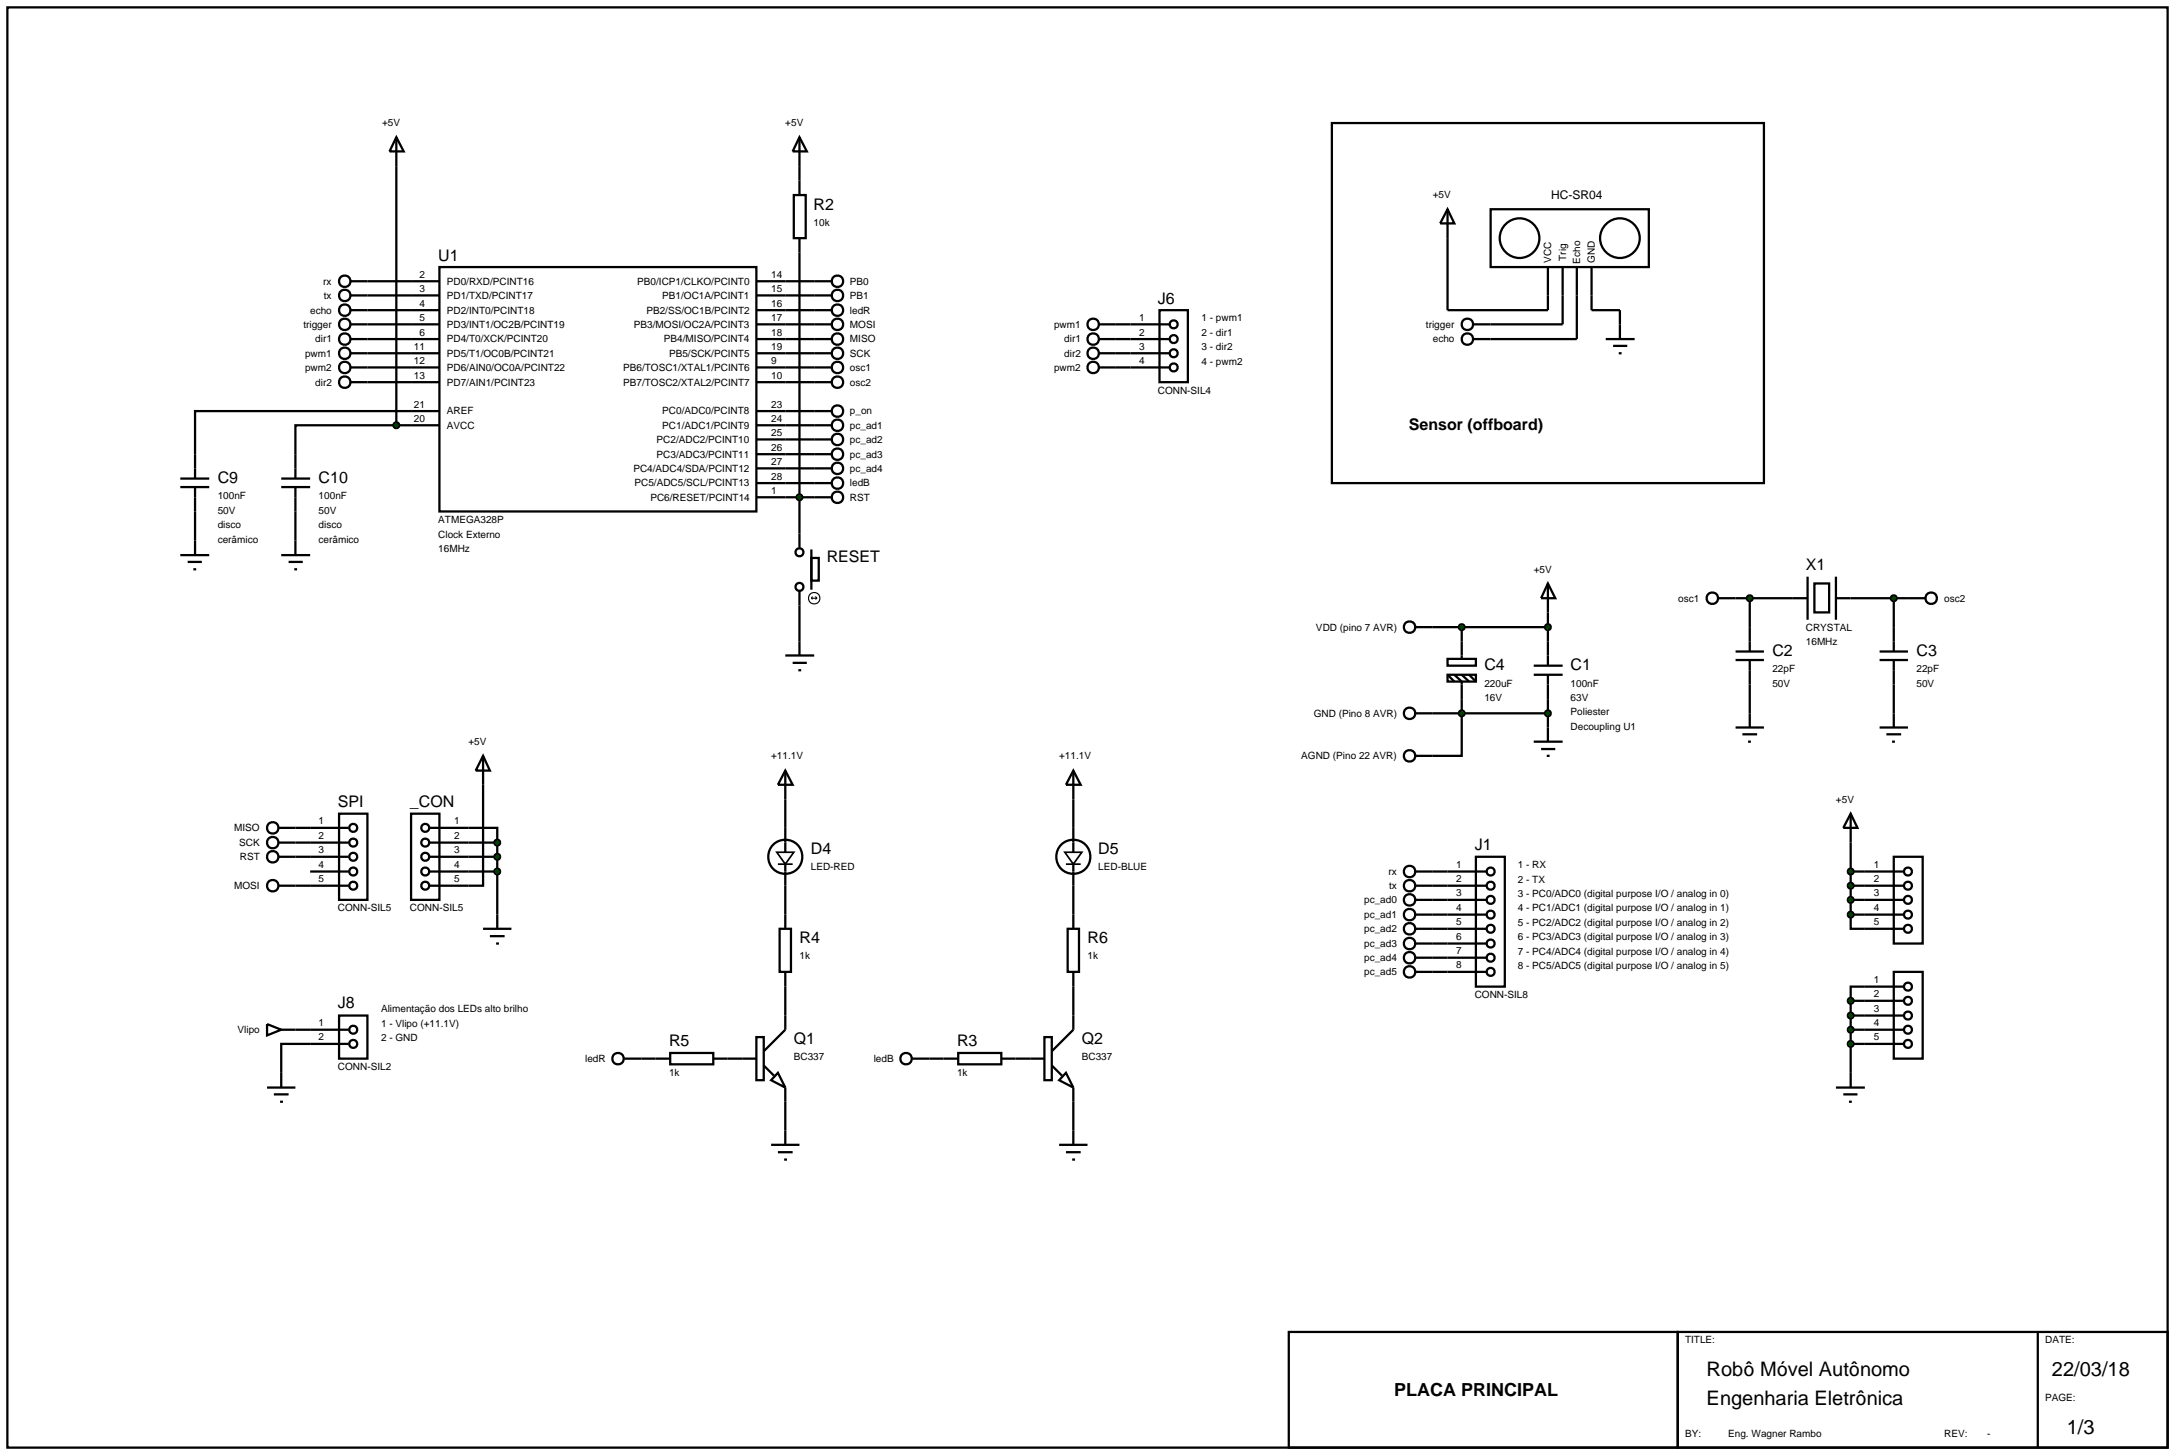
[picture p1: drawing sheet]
<svg xmlns="http://www.w3.org/2000/svg" width="384mm" height="257mm" viewBox="0 0 384 257" stroke-linecap="round" stroke-linejoin="round" font-family="sans-serif">
<g fill="none" stroke="#000" stroke-width=".4">
<path d="M1.3 1.3h381v254h-381zM69.9 29.3v45.7M140 34.4h2.1v7.6h-2.1zM141 24.2l1.3 2.5h-2.5zM141 24.2v10.2M64.8 59.8h12.7M64.8 57.2h12.7M64.8 49.6h12.7M64.8 52.1h12.7M64.8 54.7h12.7M77.5 47.1h55.9v43.1h-55.9zM133.4 59.8h13.2"/>
<path d="M133.4 57.2h13.2M133.4 49.6h10.2M133.4 52.1h10.2M133.4 54.7h10.2M141 42v52.1M196.8 59.8h2.6M196.8 57.2h2.6M64.8 64.8h12.7M64.8 67.4h12.7M64.8 62.3h12.7M69.9 75h-17.8v5.1M69.9 75h7.6"/>
<path d="M77.5 72.5h-43.1v7.6M133.4 64.8h13.2M133.4 67.4h13.2M133.4 62.3h13.2M133.4 72.5h10.2M133.4 75h10.2M133.4 77.5h10.2M196.8 64.8h2.6M196.8 62.3h2.6M34.4 90.2v5.1M52.1 90.2v5.1M133.4 87.7h13.2"/>
<path d="M133.4 80.1h10.2M133.4 82.6h10.2M133.4 85.2h10.2M141 106.8v6.3M252.7 110.6h20.3M257.8 110.6v2.5M273 108v5.1M306.1 105.5h10.1M308.6 105.5v5.1M326.4 105.5h10.1M334 105.5v5.1M85.2 138.4v17.8h-2.6"/>
<path d="M252.7 125.8h20.3M257.8 123.3v10h-5.1M273 123.3v5M308.6 120.7v5.1M334 120.7v5.1M52.1 146h2.6M52.1 148.6h2.6M52.1 151.1h2.6M52.1 156.2h2.6M82.6 146h5.1v2.6M82.6 148.6h5.1M82.6 151.1h5.1"/>
<path d="M82.6 153.7h5.1M87.7 148.6v12.7M138.5 141v5M138.5 156.2v5.1M189.3 141v5M189.3 156.2v5.1M252.7 156.2h2.6M252.7 153.7h2.6M252.7 158.7h2.6M326.4 156.2h2.5M326.4 153.7h2.5M326.4 148.6v12.7"/>
<path d="M326.4 158.7h2.5M138.5 174v5.1M189.3 174v5.1M252.7 161.3h2.6M252.7 163.8h2.6M252.7 166.4h2.6M252.7 168.9h2.6M252.7 171.4h2.6M326.4 161.3v2.5h2.5M326.4 161.3h2.5M326.4 176.5v12.7M326.4 176.5h2.5"/>
<path d="M326.4 179.1h2.5M328.9 174h-2.5v2.5M52.1 181.6h2.6M54.7 184.1h-5.1v5.1M113.1 186.7h2.5M128.3 186.7h2.6M138.5 194.3v5.1M163.9 186.7h2.5M179.1 186.7h2.6M189.3 194.3v5.1M326.4 181.6h2.5M326.4 184.1h2.5"/>
<path d="M295.9 234.9h86.4v20.4h-86.4zM359.4 234.9v20.4"/>
<circle cx="147.7" cy="57.2" r="1.01"/>
<circle cx="147.7" cy="59.8" r="1.01"/>
<circle cx="147.7" cy="62.3" r="1.01"/>
<circle cx="147.7" cy="67.4" r="1.01"/>
<circle cx="147.7" cy="64.8" r="1.01"/>
<circle cx="147.7" cy="87.7" r="1.01"/>
</g>
<path d="M140.6 87.4l.4-.2-.5 .5zM141 87.2l.4 .2 .1 .3zM141.5 87.7l-.1 .3-.4 .2zM140.5 87.7l.5 .5-.4-.2z" fill="#004000" stroke="#000" stroke-width=".4"/>
<path d="M140.5 87.7l.5-.5 .5 .5-.5 .5z" fill="#004000"/>
<g fill="none" stroke="#000" stroke-width=".4">
<path d="M61.8 49.6h3M61.8 52.1h3M61.8 54.7h3M61.8 57.2h3M61.8 59.8h3M143.6 49.6h3M143.6 52.1h3M143.6 54.7h3M259.8 57.2h3.1M259.8 59.8h3.1M61.8 62.3h3M61.8 64.8h3"/>
<path d="M61.8 67.4h3M143.6 72.5h3M143.6 75h3M143.6 77.5h3M143.6 80.1h3M143.6 82.6h3M143.6 85.2h3M249.7 110.6h3M270.5 117.4h5.1M270.5 119h5.1M273 102.9l1.3 2.6h-2.5zM273 102.9v5.1"/>
<path d="M273 113.1v4.3M273 119v4.3M249.7 125.8h3M270.5 130.8h5.1M271.8 132.1h2.5M272.8 133.3h.5M273 128.3v2.5"/>
<circle cx="60.8" cy="54.7" r="1.01"/>
<circle cx="60.8" cy="52.1" r="1.01"/>
<circle cx="60.8" cy="59.8" r="1.01"/>
<circle cx="60.8" cy="49.6" r="1.01"/>
<circle cx="60.8" cy="57.2" r="1.01"/>
<circle cx="147.7" cy="49.6" r="1.01"/>
<circle cx="147.7" cy="54.7" r="1.01"/>
<circle cx="147.7" cy="52.1" r="1.01"/>
<circle cx="258.8" cy="59.8" r="1.01"/>
<circle cx="258.8" cy="57.2" r="1.01"/>
<circle cx="60.8" cy="67.4" r="1.01"/>
<circle cx="60.8" cy="64.8" r="1.01"/>
<circle cx="60.8" cy="62.3" r="1.01"/>
<circle cx="147.7" cy="75" r="1.01"/>
<circle cx="147.7" cy="72.5" r="1.01"/>
<circle cx="147.7" cy="77.5" r="1.01"/>
<circle cx="147.7" cy="82.6" r="1.01"/>
<circle cx="147.7" cy="85.2" r="1.01"/>
<circle cx="147.7" cy="80.1" r="1.01"/>
<circle cx="248.6" cy="110.6" r="1.01"/>
<circle cx="248.6" cy="125.8" r="1.01"/>
</g>
<g fill="#004000" stroke="#000" stroke-width=".4">
<path d="M272.7 110.2l.3-.1-.5 .5zM273 110.1l.4 .2 .1 .3zM273 111.1l.5-.5-.2 .4zM272.5 110.6l.5 .5-.4-.2z"/>
<path d="M272.6 125.5l.4-.2-.5 .5zM273 125.3l.3 .1 .2 .4zM273 126.3l.5-.5-.1 .3zM272.5 125.8l.5 .5-.4-.2z"/>
</g>
<g fill="#004000">
<path d="M273 110.1l.5 .5-.5 .5-.5-.5z"/>
<path d="M272.5 125.8l.5-.5 .5 .5-.5 .5z"/>
</g>
<g fill="none" stroke="#000" stroke-width=".4">
<path d="M303 105.5h3.1M306.1 114.9h5M306.1 116.4h5M308.6 110.6v4.3M308.6 116.4v4.3M316.2 105.5h2.6M318.8 101.7v7.6M320 102.9h2.6v5.1h-2.6zM323.8 101.7v7.6M323.8 105.5h2.6M331.5 114.9h5M331.5 116.4h5"/>
<path d="M334 110.6v4.3M334 116.4v4.3M336.5 105.5h3.1M306.1 128.3h5M307.3 129.5h2.6M308.3 130.8h.5M308.6 125.8v2.5M331.5 128.3h5M332.7 129.5h2.6M333.7 130.8h.5M334 125.8v2.5"/>
<circle cx="302" cy="105.5" r="1.01"/>
<circle cx="340.6" cy="105.5" r="1.01"/>
</g>
<g fill="#004000" stroke="#000" stroke-width=".4">
<path d="M333.6 105.2l.4-.2-.5 .5zM334 105l.4 .2 .1 .3zM334 106l.5-.5-.1 .3zM333.5 105.5l.5 .5-.3-.1z"/>
<path d="M308.2 105.2l.4-.2-.5 .5zM308.6 105l.4 .2 .1 .3zM308.6 106l.5-.5-.1 .3zM308.1 105.5l.5 .5-.3-.1z"/>
</g>
<g fill="#004000">
<path d="M333.5 105.5l.5-.5 .5 .5-.5 .5z"/>
<path d="M308.1 105.5l.5-.5 .5 .5-.5 .5z"/>
</g>
<g fill="none" stroke="#000" stroke-width=".4">
<path d="M49.1 146h3M49.1 148.6h3M49.1 151.1h3M49.1 156.2h3M54.7 146h6.8M54.7 148.6h6.8M54.7 151.1h6.8M54.7 153.7h6.8M54.7 156.2h6.8M59.8 143.5h5v15.2h-5zM72.5 143.5h5v15.2h-5zM75.8 146h6.8"/>
<path d="M75.8 148.6h6.8M75.8 151.1h6.8M75.8 153.7h6.8M75.8 156.2h6.8M85.2 163.8h5M86.4 165.1h2.6M87.5 166.4h.5M87.7 161.3v2.5"/>
<circle cx="48.1" cy="151.1" r="1.01"/>
<circle cx="48.1" cy="146" r="1.01"/>
<circle cx="48.1" cy="148.6" r="1.01"/>
<circle cx="48.1" cy="156.2" r="1.01"/>
<circle cx="62.3" cy="151.1" r=".7"/>
<circle cx="62.3" cy="146" r=".7"/>
<circle cx="62.3" cy="153.7" r=".7"/>
<circle cx="62.3" cy="156.2" r=".7"/>
<circle cx="62.3" cy="148.6" r=".7"/>
<circle cx="75" cy="151.1" r=".7"/>
<circle cx="75" cy="146" r=".7"/>
<circle cx="75" cy="153.7" r=".7"/>
<circle cx="75" cy="156.2" r=".7"/>
<circle cx="75" cy="148.6" r=".7"/>
</g>
<g fill="#004000" stroke="#000" stroke-width=".4">
<path d="M87.3 153.4l.4-.2-.5 .5zM87.7 153.2l.3 .1 .2 .4zM87.7 154.2l.5-.5-.2 .4zM87.2 153.7l.5 .5-.4-.2z"/>
<path d="M87.3 150.8l.4-.2-.5 .5zM87.7 150.6l.4 .2 .1 .3zM87.7 151.6l.5-.5-.2 .4zM87.2 151.1l.5 .5-.4-.2z"/>
<path d="M87.3 148.3l.4-.2-.5 .5zM87.7 148.1l.3 .1 .2 .4zM87.7 149.1l.5-.5-.1 .3zM87.2 148.6l.5 .5-.4-.2z"/>
</g>
<g fill="#004000">
<path d="M87.2 153.7l.5-.5 .5 .5-.5 .5z"/>
<path d="M87.2 151.1l.5-.5 .5 .5-.5 .5z"/>
<path d="M87.2 148.6l.5-.5 .5 .5-.5 .5z"/>
</g>
<g fill="none" stroke="#000" stroke-width=".4">
<path d="M69.9 24.2l1.3 2.5h-2.5zM69.9 24.2v5.1M255.3 36.9l1.2 2.5h-2.5zM255.3 36.9v17.8h17.7v-7.6M262.9 36.9h27.9v10.2h-27.9zM275.6 47.1v10.1h-12.7M278.1 47.1v12.7h-15.2M280.7 47.1v7.6h5v5.1M283.2 59.8h5.1M284.5 61h2.5M285.5 62.3h.5M141 94.1v2.5"/>
<path d="M143.1 98.4h1.3v4h-1.3zM143.1 96.9v7.1M138.5 115.6h5.1M139.8 116.9h2.5M140.8 118.2h.5M141 104.2v2.6M141 113.1v2.5M85.2 133.3l1.2 2.6h-2.5zM85.2 133.3v5.1M249.7 153.7h3M249.7 156.2h3M249.7 158.7h3"/>
<path d="M326.4 143.5l1.2 2.5h-2.5zM326.4 143.5v5.1M328.9 153.7h6.9M328.9 156.2h6.9M328.9 158.7h6.9M334 151.1h5.1v15.3h-5.1zM249.7 161.3h3M249.7 163.8h3M249.7 166.4h3M249.7 168.9h3M249.7 171.4h3M328.9 161.3h6.9"/>
<path d="M328.9 163.8h6.9M328.9 174h6.9M328.9 176.5h6.9M328.9 179.1h6.9M334 171.4h5.1v15.3h-5.1zM328.9 181.6h6.9M328.9 184.1h6.9"/>
<circle cx="268" cy="42" r="3.5"/>
<circle cx="285.7" cy="42" r="3.5"/>
<circle cx="141" cy="97.4" r=".7"/>
<circle cx="141" cy="103.5" r=".7"/>
<circle cx="248.6" cy="156.2" r="1.01"/>
<circle cx="248.6" cy="158.7" r="1.01"/>
<circle cx="248.6" cy="153.7" r="1.01"/>
<circle cx="336.5" cy="158.7" r=".7"/>
<circle cx="336.5" cy="153.7" r=".7"/>
<circle cx="336.5" cy="156.2" r=".7"/>
<circle cx="248.6" cy="168.9" r="1.01"/>
<circle cx="248.6" cy="171.4" r="1.01"/>
<circle cx="248.6" cy="161.3" r="1.01"/>
<circle cx="248.6" cy="166.4" r="1.01"/>
<circle cx="248.6" cy="163.8" r="1.01"/>
<circle cx="336.5" cy="163.8" r=".7"/>
<circle cx="336.5" cy="176.5" r=".7"/>
<circle cx="336.5" cy="179.1" r=".7"/>
<circle cx="336.5" cy="161.3" r=".7"/>
<circle cx="336.5" cy="174" r=".7"/>
<circle cx="336.5" cy="184.1" r=".7"/>
<circle cx="336.5" cy="181.6" r=".7"/>
</g>
<g fill="none" stroke="#000" stroke-width=".2">
<path d="M143.1 105.5h1M143.1 105.5l.2 .2M143.3 105.2l-.2 .3M143.8 105.2l.3 .3M144.1 105.5l-.3 .2"/>
<circle cx="143.6" cy="105.5" r="1.01"/>
</g>
<g fill="#004000" stroke="#000" stroke-width=".4">
<path d="M326 161l.4-.2-.5 .5zM326.4 160.8l.3 .1 .2 .4zM326.9 161.3l-.1 .3-.4 .2zM325.9 161.3l.5 .5-.4-.2z"/>
<path d="M326 158.4l.4-.2-.5 .5zM326.4 158.2l.3 .1 .2 .4zM326.9 158.7l-.1 .3-.4 .2zM325.9 158.7l.5 .5-.4-.2z"/>
<path d="M326.1 155.8l.3-.1-.5 .5zM326.4 155.7l.4 .2 .1 .3zM326.4 156.7l.5-.5-.2 .4zM325.9 156.2l.5 .5-.4-.2z"/>
<path d="M326 153.4l.4-.2-.5 .5zM326.4 153.2l.3 .1 .2 .4zM326.4 154.2l.5-.5-.2 .4zM325.9 153.7l.5 .5-.4-.2z"/>
</g>
<g fill="#004000">
<path d="M325.9 161.3l.5-.5 .5 .5-.5 .5z"/>
<path d="M325.9 158.7l.5-.5 .5 .5-.5 .5z"/>
<path d="M326.4 155.7l.5 .5-.5 .5-.5-.5z"/>
<path d="M325.9 153.7l.5-.5 .5 .5-.5 .5z"/>
</g>
<path d="M323.8 191.8h5.1M325.1 193h2.5M326.1 194.3h.5M326.4 189.2v2.6" fill="none" stroke="#000" stroke-width=".4"/>
<g fill="#004000" stroke="#000" stroke-width=".4">
<path d="M326 176.2l.4-.2-.5 .5zM326.4 176l.4 .2 .1 .3zM326.4 177l.5-.5-.2 .4zM325.9 176.5l.5 .5-.3-.1z"/>
<path d="M326 178.8l.4-.2-.5 .5zM326.4 178.6l.3 .1 .2 .4zM326.4 179.6l.5-.5-.2 .4zM325.9 179.1l.5 .5-.3-.1z"/>
<path d="M326.1 181.2l.3-.1-.5 .5zM326.4 181.1l.4 .2 .1 .3zM326.4 182.1l.5-.5-.2 .4zM325.9 181.6l.5 .5-.3-.1z"/>
<path d="M326 183.8l.4-.2-.5 .5zM326.4 183.6l.3 .1 .2 .4zM326.9 184.1l-.1 .3-.4 .2zM325.9 184.1l.5 .5-.4-.2z"/>
</g>
<g fill="#004000">
<path d="M325.9 176.5l.5-.5 .5 .5-.5 .5z"/>
<path d="M325.9 179.1l.5-.5 .5 .5-.5 .5z"/>
<path d="M326.4 181.1l.5 .5-.5 .5-.5-.5z"/>
<path d="M325.9 184.1l.5-.5 .5 .5-.5 .5z"/>
</g>
<path d="M255.3 116.2h5v1.2h-5zM255.3 119h5v1.2h-5zM255.3 119l1.2 1.2M256.5 119l1.3 1.2v3.1M257.8 113.1v3.1M257.8 119l1.3 1.2M259.1 119l1.2 1.2" fill="none" stroke="#000" stroke-width=".4"/>
<g fill="#004000" stroke="#000" stroke-width=".4">
<path d="M257.4 125.5l.4-.2-.5 .5zM257.8 125.3l.4 .2 .1 .3zM258.3 125.8l-.1 .3-.4 .2zM257.3 125.8l.5 .5-.4-.2z"/>
<path d="M257.5 110.2l.3-.1-.5 .5zM257.8 110.1l.4 .2 .1 .3zM257.8 111.1l.5-.5-.1 .3zM257.3 110.6l.5 .5-.3-.1z"/>
</g>
<g fill="#004000">
<path d="M257.3 125.8l.5-.5 .5 .5-.5 .5z"/>
<path d="M257.8 110.1l.5 .5-.5 .5-.5-.5z"/>
</g>
<g fill="none" stroke="#000" stroke-width=".4">
<path d="M234.9 21.7h76.2v63.5h-76.2zM31.8 84.4h5.1M31.8 85.9h5.1M31.8 97.9h5.1M33.1 99.1h2.5M34.4 80.1v4.3M34.4 85.9v4.3M34.4 95.3v2.6M49.6 84.4h5.1M49.6 85.9h5.1M49.6 97.9h5.1M50.9 99.1h2.5"/>
<path d="M52.1 80.1v4.3M52.1 85.9v4.3M52.1 95.3v2.6M34.1 100.4h.5M51.9 100.4h.5M249.7 133.3h3M255.3 153.7h6.8M255.3 156.2h6.8M255.3 158.7h6.8M260.3 151.1h5.1v22.9h-5.1zM255.3 161.3h6.8M255.3 163.8h6.8"/>
<path d="M255.3 166.4h6.8M255.3 168.9h6.8M255.3 171.4h6.8M227.3 234.9h68.6v20.4h-68.6z"/>
<circle cx="248.6" cy="133.3" r="1.01"/>
<circle cx="262.9" cy="158.7" r=".7"/>
<circle cx="262.9" cy="153.7" r=".7"/>
<circle cx="262.9" cy="156.2" r=".7"/>
<circle cx="262.9" cy="163.8" r=".7"/>
<circle cx="262.9" cy="171.4" r=".7"/>
<circle cx="262.9" cy="166.4" r=".7"/>
<circle cx="262.9" cy="168.9" r=".7"/>
<circle cx="262.9" cy="161.3" r=".7"/>
</g>
<path d="M69.5 74.7l.4-.2-.5 .5zM69.9 74.5l.4 .2 .1 .3zM70.4 75l-.1 .3-.4 .2zM69.4 75l.5 .5-.3-.1z" fill="#004000" stroke="#000" stroke-width=".4"/>
<path d="M69.4 75l.5-.5 .5 .5-.5 .5z" fill="#004000"/>
<g fill="none" stroke="#000" stroke-width=".4">
<path d="M193.8 57.2h3M193.8 59.8h3M199.4 57.2h6.8M199.4 59.8h6.8M204.5 54.7h5v12.7h-5zM193.8 62.3h3M193.8 64.8h3M199.4 62.3h6.8M199.4 64.8h6.8M138.5 135.9l1.3 2.5h-2.6zM138.5 135.9v5.1M189.3 135.9l1.3 2.5h-2.6z"/>
<path d="M189.3 135.9v5.1M138.5 146v4.3M138.5 152.4v3.8M189.3 146v4.3M189.3 152.4v3.8M59.8 179.1h5v7.6h-5zM137.5 163.8h2v7.6h-2zM138.5 161.3v2.5M138.5 171.4v2.6M138.5 179.1v2.5l-3.8 3.8M188.3 163.8h2v7.6h-2zM189.3 161.3v2.5"/>
<path d="M189.3 171.4v2.6M189.3 179.1v2.5l-3.8 3.8M47.1 180.6l2.5 1-2.5 1zM47.1 191.8h5M48.3 193h2.6M49.4 194.3h.5M49.6 181.6h2.5M49.6 189.2v2.6M54.7 181.6h6.8M54.7 184.1h6.8M110.1 186.7h3M115.6 186.7h2.6"/>
<path d="M118.2 185.7h7.6v2h-7.6zM125.8 186.7h2.5M130.9 186.7h2.5M133.4 182.9h1.3v7.6h-1.3zM134.7 187.9l1.8 1.8M137.2 189.2l1.3 2.6-2.5-1.3zM138.5 191.8v2.5M138.5 199.4v2.5M160.9 186.7h3M166.4 186.7h2.6M169 185.7h7.6v2h-7.6zM176.6 186.7h2.5"/>
<path d="M181.7 186.7h2.5M184.2 182.9h1.3v7.6h-1.3zM185.5 187.9l1.8 1.8M188 189.2l1.3 2.6-2.5-1.3zM189.3 191.8v2.5M189.3 199.4v2.5M136 201.9h5M137.2 203.2h2.6M138.3 204.5h.5M186.8 201.9h5M188 203.2h2.6M189.1 204.5h.5"/>
<circle cx="192.8" cy="59.8" r="1.01"/>
<circle cx="192.8" cy="57.2" r="1.01"/>
<circle cx="207" cy="57.2" r=".7"/>
<circle cx="207" cy="59.8" r=".7"/>
<circle cx="192.8" cy="64.8" r="1.01"/>
<circle cx="192.8" cy="62.3" r="1.01"/>
<circle cx="207" cy="64.8" r=".7"/>
<circle cx="207" cy="62.3" r=".7"/>
<circle cx="138.5" cy="151.1" r="3"/>
<circle cx="189.3" cy="151.1" r="3"/>
<circle cx="62.3" cy="184.1" r=".7"/>
<circle cx="62.3" cy="181.6" r=".7"/>
<circle cx="109" cy="186.7" r="1.01"/>
<circle cx="159.8" cy="186.7" r="1.01"/>
</g>
<path d="M137 150.3h3l-1.5 2.1zM137.2 152.4h2.6M187.8 150.3h3l-1.5 2.1zM188 152.4h2.6" fill="none" stroke="#000" stroke-width=".3"/>
<g font-size="3.5">
<text x="301" y="242.7">Robô Móvel Autônomo</text>
<text x="361.9" y="242.7">22/03/18</text>
<text x="301" y="247.8">Engenharia Eletrônica</text>
<text x="364.5" y="252.9">1/3</text>
</g>
<text font-size="3.2" x="245.9" y="246.2">PLACA PRINCIPAL</text>
<g font-size="2.8">
<text x="143.5" y="37">R2</text>
<text x="77.3" y="46">U1</text>
<text x="204.2" y="53.6">J6</text>
<text x="248.5" y="75.9">Sensor (offboard)</text>
<text x="38.4" y="85.2">C9</text>
<text x="56.2" y="85.2">C10</text>
<text x="145.8" y="99.2">RESET</text>
<text x="318.5" y="100.6">X1</text>
<text x="261.8" y="118.2">C4</text>
<text x="277" y="118.2">C1</text>
<text x="312.6" y="115.7">C2</text>
<text x="338" y="115.7">C3</text>
<text x="59.6" y="142.4">SPI</text>
<text x="72.3" y="142.4">_CON</text>
<text x="260.1" y="150">J1</text>
<text x="143" y="150.7">D4</text>
<text x="193.7" y="150.7">D5</text>
<text x="141" y="166.4">R4</text>
<text x="191.8" y="166.4">R6</text>
<text x="59.6" y="177.9">J8</text>
<text x="118" y="184.6">R5</text>
<text x="140" y="184.2">Q1</text>
<text x="168.8" y="184.6">R3</text>
<text x="190.8" y="184.2">Q2</text>
</g>
<text font-size="2.1" x="273.6" y="35">HC-SR04</text>
<g font-size="1.8">
<text x="67.4" y="22.3">+5V</text>
<text x="138.5" y="22.3">+5V</text>
<text x="252.7" y="35">+5V</text>
<text x="143.5" y="39.8">10k</text>
<text x="273.6" y="46.3" transform="rotate(-90 273.6 46.3)">VCC</text>
<text x="276.2" y="46" transform="rotate(-90 276.2 46)">Trig</text>
<text x="278.7" y="46.5" transform="rotate(-90 278.7 46.5)">Echo</text>
<text x="281.3" y="46.4" transform="rotate(-90 281.3 46.4)">GND</text>
<text x="57" y="50.2">rx</text>
<text x="57.1" y="52.7">tx</text>
<text x="74" y="51.5">3</text>
<text x="74" y="49">2</text>
<text x="78.8" y="52.7">PD1/TXD/PCINT17</text>
<text x="78.8" y="50.2">PD0/RXD/PCINT16</text>
<text x="112.4" y="50.2">PB0/ICP1/CLKO/PCINT0</text>
<text x="116.8" y="52.7">PB1/OC1A/PCINT1</text>
<text x="136" y="49">14</text>
<text x="136" y="51.5">15</text>
<text x="149.9" y="50.2">PB0</text>
<text x="149.9" y="52.7">PB1</text>
<text x="53.5" y="57.8">trigger</text>
<text x="54.7" y="55.3">echo</text>
<text x="74" y="59.2">6</text>
<text x="74" y="56.6">5</text>
<text x="74" y="54.1">4</text>
<text x="78.8" y="57.8">PD3/INT1/OC2B/PCINT19</text>
<text x="78.8" y="55.3">PD2/INT0/PCINT18</text>
<text x="111.8" y="57.8">PB3/MOSI/OC2A/PCINT3</text>
<text x="114" y="55.3">PB2/SS/OC1B/PCINT2</text>
<text x="136" y="56.6">17</text>
<text x="136" y="54.1">16</text>
<text x="136" y="59.2">18</text>
<text x="149.9" y="57.8">MOSI</text>
<text x="149.9" y="55.3">ledR</text>
<text x="185.9" y="57.8">pwm1</text>
<text x="200.9" y="56.6">1</text>
<text x="200.9" y="59.2">2</text>
<text x="211.9" y="56.7">1 - pwm1</text>
<text x="211.9" y="59.2">2 - dir1</text>
<text x="251.5" y="57.8">trigger</text>
<text x="53.8" y="62.9">pwm1</text>
<text x="53.8" y="65.4">pwm2</text>
<text x="55.6" y="60.4">dir1</text>
<text x="73" y="64.2">12</text>
<text x="73" y="61.7">11</text>
<text x="78.8" y="65.4">PD6/AIN0/OC0A/PCINT22</text>
<text x="78.8" y="62.9">PD5/T1/OC0B/PCINT21</text>
<text x="78.8" y="60.4">PD4/T0/XCK/PCINT20</text>
<text x="109.9" y="65.4">PB6/TOSC1/XTAL1/PCINT6</text>
<text x="117.1" y="60.4">PB4/MISO/PCINT4</text>
<text x="118" y="62.9">PB5/SCK/PCINT5</text>
<text x="136" y="61.7">19</text>
<text x="136" y="64.2">9</text>
<text x="149.9" y="65.4">osc1</text>
<text x="149.9" y="60.4">MISO</text>
<text x="149.9" y="62.9">SCK</text>
<text x="185.9" y="65.4">pwm2</text>
<text x="187.7" y="60.4">dir1</text>
<text x="187.7" y="62.9">dir2</text>
<text x="200.9" y="61.7">3</text>
<text x="200.9" y="64.2">4</text>
<text x="211.9" y="61.8">3 - dir2</text>
<text x="211.9" y="64.3">4 - pwm2</text>
<text x="252.7" y="60.4">echo</text>
<text x="55.6" y="68">dir2</text>
<text x="73" y="71.9">21</text>
<text x="73" y="66.8">13</text>
<text x="78.8" y="68">PD7/AIN1/PCINT23</text>
<text x="109.9" y="68">PB7/TOSC2/XTAL2/PCINT7</text>
<text x="136" y="66.8">10</text>
<text x="136" y="71.9">23</text>
<text x="149.9" y="68">osc2</text>
<text x="204.2" y="69.4">CONN-SIL4</text>
<text x="73" y="74.4">20</text>
<text x="78.8" y="75.6">AVCC</text>
<text x="78.8" y="73.1">AREF</text>
<text x="116.8" y="75.6">PC1/ADC1/PCINT9</text>
<text x="116.8" y="73.1">PC0/ADC0/PCINT8</text>
<text x="136" y="76.9">25</text>
<text x="136" y="74.4">24</text>
<text x="149.9" y="73.1">p_on</text>
<text x="149.9" y="75.6">pc_ad1</text>
<text x="111.7" y="83.2">PC4/ADC4/SDA/PCINT12</text>
<text x="115.8" y="80.7">PC3/ADC3/PCINT11</text>
<text x="115.8" y="78.1">PC2/ADC2/PCINT10</text>
<text x="136" y="82">27</text>
<text x="136" y="79.5">26</text>
<text x="149.9" y="78.1">pc_ad2</text>
<text x="149.9" y="80.7">pc_ad3</text>
<text x="149.9" y="83.2">pc_ad4</text>
<text x="38.4" y="88">100nF</text>
<text x="56.2" y="88">100nF</text>
<text x="111.9" y="85.8">PC5/ADC5/SCL/PCINT13</text>
<text x="114.7" y="88.3">PC6/RESET/PCINT14</text>
<text x="136" y="87.1">1</text>
<text x="136" y="84.6">28</text>
<text x="149.9" y="88.3">RST</text>
<text x="149.9" y="85.8">ledB</text>
<text x="38.4" y="90.6">50V</text>
<text x="38.4" y="93.1">disco</text>
<text x="38.4" y="95.7">cerâmico</text>
<text x="56.2" y="90.6">50V</text>
<text x="56.2" y="93.1">disco</text>
<text x="56.2" y="95.7">cerâmico</text>
<text x="77.3" y="92.3">ATMEGA328P</text>
<text x="77.3" y="94.8">Clock Externo</text>
<text x="77.3" y="97.3">16MHz</text>
<text x="270.5" y="101">+5V</text>
<text x="296" y="106.1">osc1</text>
<text x="342.9" y="106.1">osc2</text>
<text x="232.1" y="111.2">VDD (pino 7 AVR)</text>
<text x="318.5" y="111.3">CRYSTAL</text>
<text x="318.5" y="113.8">16MHz</text>
<text x="312.6" y="118.5">22pF</text>
<text x="338" y="118.5">22pF</text>
<text x="261.8" y="121.1">220uF</text>
<text x="261.8" y="123.6">16V</text>
<text x="277" y="121.1">100nF</text>
<text x="277" y="123.6">63V</text>
<text x="312.6" y="121.1">50V</text>
<text x="338" y="121.1">50V</text>
<text x="82.6" y="131.4">+5V</text>
<text x="231.7" y="126.4">GND (Pino 8 AVR)</text>
<text x="277" y="126.1">Poliester</text>
<text x="277" y="128.7">Decoupling U1</text>
<text x="136" y="133.9">+11.1V</text>
<text x="186.8" y="133.9">+11.1V</text>
<text x="229.5" y="133.9">AGND (Pino 22 AVR)</text>
<text x="323.8" y="141.6">+5V</text>
<text x="41.3" y="146.6">MISO</text>
<text x="42.2" y="149.2">SCK</text>
<text x="56.2" y="145.4">1</text>
<text x="56.2" y="148">2</text>
<text x="80.1" y="145.4">1</text>
<text x="80.1" y="148">2</text>
<text x="42.3" y="151.7">RST</text>
<text x="56.2" y="150.5">3</text>
<text x="56.2" y="153.1">4</text>
<text x="56.2" y="155.6">5</text>
<text x="80.1" y="150.5">3</text>
<text x="80.1" y="153.1">4</text>
<text x="80.1" y="155.6">5</text>
<text x="143" y="153.5">LED-RED</text>
<text x="193.7" y="153.5">LED-BLUE</text>
<text x="244.9" y="154.3">rx</text>
<text x="256.8" y="153.1">1</text>
<text x="256.8" y="155.6">2</text>
<text x="267.7" y="153.1">1 - RX</text>
<text x="267.7" y="155.7">2 - TX</text>
<text x="330.5" y="153.1">1</text>
<text x="330.5" y="155.6">2</text>
<text x="41.3" y="156.8">MOSI</text>
<text x="59.6" y="160.7">CONN-SIL5</text>
<text x="72.3" y="160.7">CONN-SIL5</text>
<text x="240.6" y="159.3">pc_ad0</text>
<text x="240.6" y="161.9">pc_ad1</text>
<text x="245" y="156.8">tx</text>
<text x="256.8" y="158.1">3</text>
<text x="256.8" y="160.7">4</text>
<text x="267.7" y="158.2">3 - PC0/ADC0 (digital purpose I/O / analog in 0)</text>
<text x="267.7" y="160.7">4 - PC1/ADC1 (digital purpose I/O / analog in 1)</text>
<text x="330.5" y="158.1">3</text>
<text x="330.5" y="160.7">4</text>
<text x="240.6" y="164.4">pc_ad2</text>
<text x="240.6" y="167">pc_ad3</text>
<text x="256.8" y="163.2">5</text>
<text x="256.8" y="165.8">6</text>
<text x="267.7" y="163.3">5 - PC2/ADC2 (digital purpose I/O / analog in 2)</text>
<text x="267.7" y="165.8">6 - PC3/ADC3 (digital purpose I/O / analog in 3)</text>
<text x="330.5" y="163.2">5</text>
<text x="141" y="169.2">1k</text>
<text x="191.8" y="169.2">1k</text>
<text x="240.6" y="169.5">pc_ad4</text>
<text x="240.6" y="172">pc_ad5</text>
<text x="256.8" y="168.3">7</text>
<text x="256.8" y="170.8">8</text>
<text x="267.7" y="168.4">7 - PC4/ADC4 (digital purpose I/O / analog in 4)</text>
<text x="267.7" y="170.9">8 - PC5/ADC5 (digital purpose I/O / analog in 5)</text>
<text x="330.5" y="173.4">1</text>
<text x="67.2" y="178.5">Alimentação dos LEDs alto brilho</text>
<text x="260.1" y="176">CONN-SIL8</text>
<text x="330.5" y="175.9">2</text>
<text x="330.5" y="178.5">3</text>
<text x="41.9" y="182.2">Vlipo</text>
<text x="56.2" y="181">1</text>
<text x="56.2" y="183.5">2</text>
<text x="67.2" y="181.1">1 - Vlipo (+11.1V)</text>
<text x="67.2" y="183.6">2 - GND</text>
<text x="330.5" y="181">4</text>
<text x="330.5" y="183.5">5</text>
<text x="59.6" y="188.7">CONN-SIL2</text>
<text x="103.2" y="187.3">ledR</text>
<text x="118" y="189.7">1k</text>
<text x="140" y="187">BC337</text>
<text x="154.1" y="187.3">ledB</text>
<text x="168.8" y="189.7">1k</text>
<text x="190.8" y="187">BC337</text>
<text x="297.2" y="236.9">TITLE:</text>
<text x="360.7" y="236.9">DATE:</text>
<text x="360.7" y="247">PAGE:</text>
<text x="297.2" y="253.4">BY:</text>
<text x="304.8" y="253.4">Eng. Wagner Rambo</text>
<text x="342.9" y="253.4">REV:</text>
<text x="350.5" y="253.4">-</text>
</g>
</svg>
